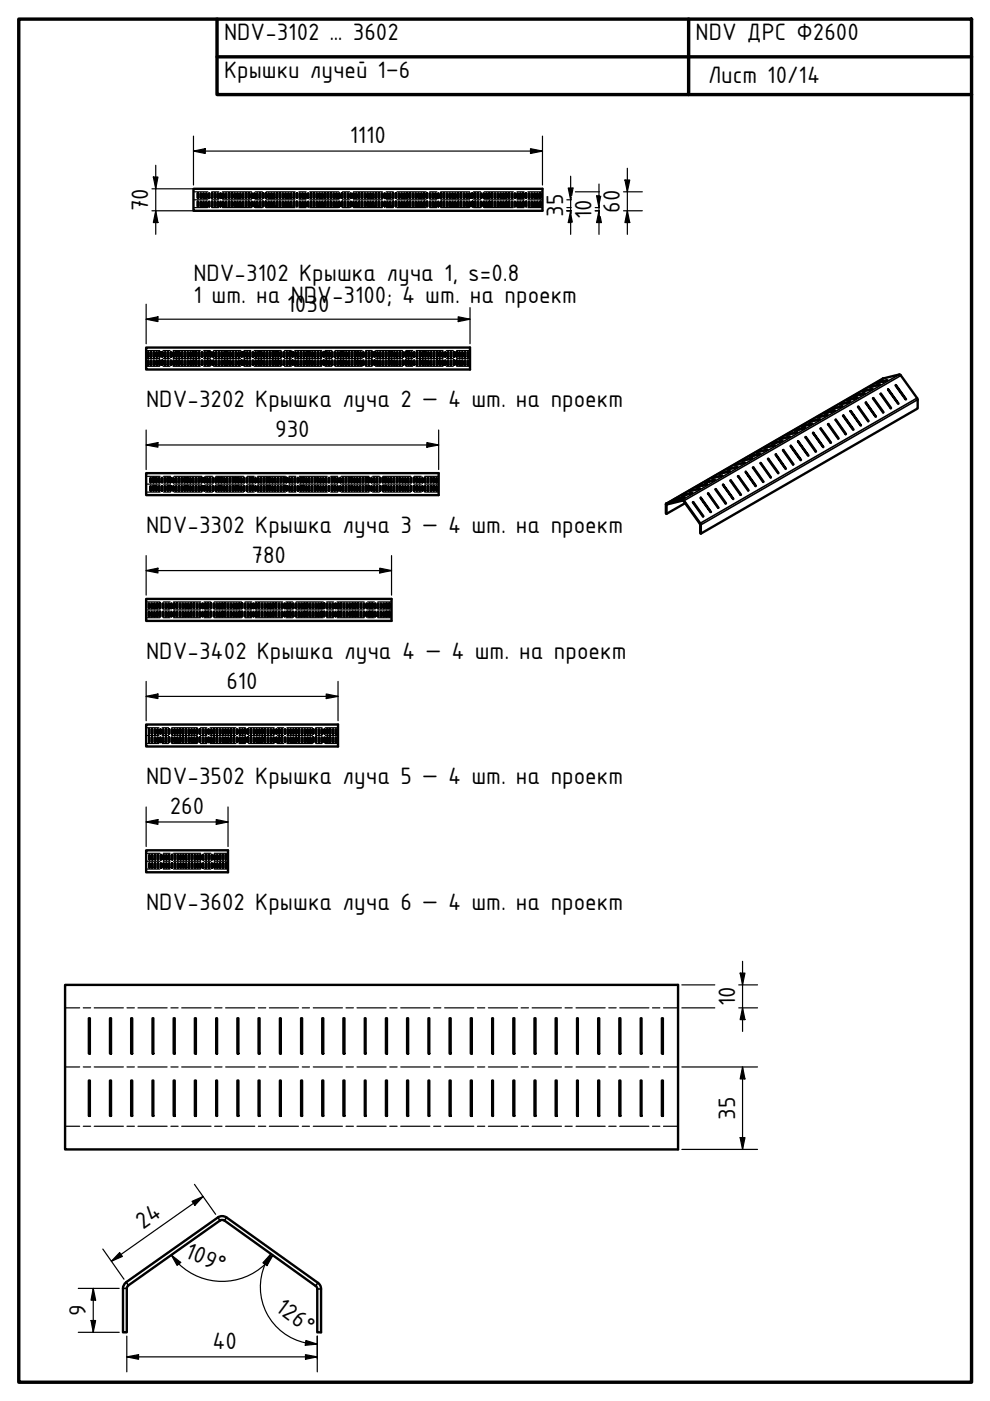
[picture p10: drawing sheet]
<svg xmlns="http://www.w3.org/2000/svg" width="210mm" height="297mm" viewBox="0 0 210 297" stroke-linecap="round" stroke-linejoin="round" font-family="sans-serif">
<!-- layer: Bend Centerline (ISO) -->
<g fill="none" stroke="#000" stroke-width=".25">
<path d="M41 42.4h3.1M41 44h3.1M41 40.7h3.1M44.9 42.4h1.5M44.9 44h1.5M44.9 40.7h1.5M47.2 42.4h6.1M47.2 44h6.1M47.2 40.7h6.1M54.1 42.4h1.5M54.1 44h1.5M54.1 40.7h1.5"/>
<path d="M56.4 42.4h6.2M56.4 44h6.2M56.4 40.7h6.2M63.4 42.4h1.5M63.4 44h1.5M63.4 40.7h1.5M65.7 42.4h6.1M65.7 44h6.1M65.7 40.7h6.1M72.6 42.4h1.5M72.6 44h1.5M72.6 40.7h1.5"/>
<path d="M74.9 42.4h6.2M74.9 44h6.2M74.9 40.7h6.2M81.9 42.4h1.5M81.9 44h1.5M81.9 40.7h1.5M84.2 42.4h6.1M84.2 44h6.1M84.2 40.7h6.1M91.1 42.4h1.5M91.1 44h1.5M91.1 40.7h1.5"/>
<path d="M93.4 42.4h6.2M93.4 44h6.2M93.4 40.7h6.2M100.4 42.4h1.5M100.4 44h1.5M100.4 40.7h1.5M102.7 42.4h6.1M102.7 44h6.1M102.7 40.7h6.1M109.6 42.4h1.5M109.6 44h1.5M109.6 40.7h1.5"/>
<path d="M111.9 42.4h3.1M111.9 44h3.1M111.9 40.7h3.1M31 76h2.9M31 77.7h2.9M31 74.3h2.9M34.6 76h1.4M34.6 77.7h1.4M34.6 74.3h1.4M36.7 76h5.8M36.7 77.7h5.8M36.7 74.3h5.8"/>
<path d="M43.2 76h1.4M43.2 77.7h1.4M43.2 74.3h1.4M45.3 76h5.7M45.3 77.7h5.7M45.3 74.3h5.7M51.7 76h1.5M51.7 77.7h1.5M51.7 74.3h1.5M53.9 76h5.7M53.9 77.7h5.7M53.9 74.3h5.7"/>
<path d="M60.3 76h1.5M60.3 77.7h1.5M60.3 74.3h1.5M62.5 76h5.7M62.5 77.7h5.7M62.5 74.3h5.7M68.9 76h1.5M68.9 77.7h1.5M68.9 74.3h1.5M71 76h5.8M71 77.7h5.8M71 74.3h5.8"/>
<path d="M77.5 76h1.4M77.5 77.7h1.4M77.5 74.3h1.4M79.6 76h5.7M79.6 77.7h5.7M79.6 74.3h5.7M86.1 76h1.4M86.1 77.7h1.4M86.1 74.3h1.4M88.2 76h5.7M88.2 77.7h5.7M88.2 74.3h5.7"/>
<path d="M94.7 76h1.4M94.7 77.7h1.4M94.7 74.3h1.4M96.8 76h2.9M96.8 77.7h2.9M96.8 74.3h2.9M31 102.6h3M31 104.3h3M31 101h3M34.7 102.6h1.5M34.7 104.3h1.5M34.7 101h1.5"/>
<path d="M36.9 102.6h5.9M36.9 104.3h5.9M36.9 101h5.9M43.6 102.6h1.4M43.6 104.3h1.4M43.6 101h1.4M45.8 102.6h5.8M45.8 104.3h5.8M45.8 101h5.8M52.4 102.6h1.5M52.4 104.3h1.5M52.4 101h1.5"/>
<path d="M54.6 102.6h5.9M54.6 104.3h5.9M54.6 101h5.9M61.3 102.6h1.4M61.3 104.3h1.4M61.3 101h1.4M63.5 102.6h5.9M63.5 104.3h5.9M63.5 101h5.9M70.1 102.6h1.5M70.1 104.3h1.5M70.1 101h1.5"/>
<path d="M72.3 102.6h5.9M72.3 104.3h5.9M72.3 101h5.9M79 102.6h1.4M79 104.3h1.4M79 101h1.4M81.2 102.6h5.9M81.2 104.3h5.9M81.2 101h5.9M87.8 102.6h1.5M87.8 104.3h1.5M87.8 101h1.5"/>
<path d="M90 102.6h3M90 104.3h3M90 101h3M31 129.3h2.9M31 131h2.9M31 127.6h2.9M34.6 129.3h1.5M34.6 131h1.5M34.6 127.6h1.5M36.8 129.3h5.7M36.8 131h5.7M36.8 127.6h5.7"/>
<path d="M43.3 129.3h1.4M43.3 131h1.4M43.3 127.6h1.4M45.4 129.3h5.8M45.4 131h5.8M45.4 127.6h5.8M51.9 129.3h1.5M51.9 131h1.5M51.9 127.6h1.5M54.1 129.3h5.8M54.1 131h5.8M54.1 127.6h5.8"/>
<path d="M60.6 129.3h1.5M60.6 131h1.5M60.6 127.6h1.5M62.8 129.3h5.7M62.8 131h5.7M62.8 127.6h5.7M69.3 129.3h1.4M69.3 131h1.4M69.3 127.6h1.4M71.5 129.3h5.7M71.5 131h5.7M71.5 127.6h5.7"/>
<path d="M77.9 129.3h1.5M77.9 131h1.5M77.9 127.6h1.5M80.1 129.3h2.9M80.1 131h2.9M80.1 127.6h2.9M31 155.9h2.7M31 157.6h2.7M31 154.3h2.7M34.4 155.9h1.3M34.4 157.6h1.3M34.4 154.3h1.3"/>
<path d="M36.4 155.9h5.4M36.4 157.6h5.4M36.4 154.3h5.4M42.5 155.9h1.4M42.5 157.6h1.4M42.5 154.3h1.4M44.5 155.9h5.5M44.5 157.6h5.5M44.5 154.3h5.5M50.7 155.9h1.3M50.7 157.6h1.3M50.7 154.3h1.3"/>
<path d="M52.7 155.9h5.4M52.7 157.6h5.4M52.7 154.3h5.4M58.8 155.9h1.4M58.8 157.6h1.4M58.8 154.3h1.4M60.8 155.9h5.5M60.8 157.6h5.5M60.8 154.3h5.5M66.9 155.9h1.4M66.9 157.6h1.4M66.9 154.3h1.4"/>
<path d="M69 155.9h2.7M69 157.6h2.7M69 154.3h2.7M31 182.6h2.9M31 184.3h2.9M31 180.9h2.9M34.6 182.6h1.5M34.6 184.3h1.5M34.6 180.9h1.5M36.8 182.6h5.7M36.8 184.3h5.7M36.8 180.9h5.7"/>
<path d="M43.3 182.6h1.4M43.3 184.3h1.4M43.3 180.9h1.4M45.4 182.6h2.9M45.4 184.3h2.9M45.4 180.9h2.9M13.8 213.7h3.1M17.7 213.7h1.5M20 213.7h6.2M26.9 213.7h1.6M29.3 213.7h6.1M36.2 213.7h1.6"/>
<path d="M38.5 213.7h6.2M45.5 213.7h1.6M47.8 213.7h6.2M54.8 213.7h1.5M57.1 213.7h6.2M64.1 213.7h1.5M66.4 213.7h6.2M73.4 213.7h1.5M75.7 213.7h6.2M82.6 213.7h1.6M85 213.7h6.1M91.9 213.7h1.6"/>
<path d="M94.3 213.7h6.2M101.2 213.7h1.6M103.5 213.7h6.2M110.5 213.7h1.6M112.8 213.7h6.2M119.8 213.7h1.5M122.1 213.7h6.2M129.1 213.7h1.5M131.4 213.7h6.2M138.3 213.7h1.6M140.7 213.7h3.1M13.8 226.2h3.1"/>
<path d="M13.8 238.8h3.1M17.7 226.2h1.5M17.7 238.8h1.5M20 226.2h6.2M20 238.8h6.2M26.9 226.2h1.6M26.9 238.8h1.6M29.3 226.2h6.1M29.3 238.8h6.1M36.2 226.2h1.6M36.2 238.8h1.6M38.5 226.2h6.2"/>
<path d="M38.5 238.8h6.2M45.5 226.2h1.6M45.5 238.8h1.6M47.8 226.2h6.2M47.8 238.8h6.2M54.8 226.2h1.5M54.8 238.8h1.5M57.1 226.2h6.2M57.1 238.8h6.2M64.1 226.2h1.5M64.1 238.8h1.5M66.4 226.2h6.2"/>
<path d="M66.4 238.8h6.2M73.4 226.2h1.5M73.4 238.8h1.5M75.7 226.2h6.2M75.7 238.8h6.2M82.6 226.2h1.6M82.6 238.8h1.6M85 226.2h6.1M85 238.8h6.1M91.9 226.2h1.6M91.9 238.8h1.6M94.3 226.2h6.2"/>
<path d="M94.3 238.8h6.2M101.2 226.2h1.6M101.2 238.8h1.6M103.5 226.2h6.2M103.5 238.8h6.2M110.5 226.2h1.6M110.5 238.8h1.6M112.8 226.2h6.2M112.8 238.8h6.2M119.8 226.2h1.5M119.8 238.8h1.5M122.1 226.2h6.2"/>
<path d="M122.1 238.8h6.2M129.1 226.2h1.5M129.1 238.8h1.5M131.4 226.2h6.2M131.4 238.8h6.2M138.3 226.2h1.6M138.3 238.8h1.6M140.7 226.2h3.1M140.7 238.8h3.1"/>
</g>
<!-- layer: Visible (ISO) -->
<g fill="none" stroke="#000" stroke-width=".51">
<path d="M41 40h74v4.7h-74zM42 42.7v1.1zM42 41v1zM42.5 42.7l.1 1.1zM42.5 41l.1 1zM43.1 42.7l.1 1.1zM43.1 41l.1 1zM43.7 42.7l.1 1.1zM43.7 41l.1 1zM44.3 42.7l.1 1.1zM44.3 41l.1 1zM45 42.7v1.1z"/>
<path d="M45 41v1zM45.6 42.7v1.1zM45.6 41v1zM46.1 42.7l.1 1.1zM46.1 41l.1 1zM46.7 42.7l.1 1.1zM46.7 41l.1 1zM47.3 42.7l.1 1.1zM47.3 41l.1 1zM47.9 42.7l.1 1.1zM47.9 41l.1 1zM48.6 42.7v1.1z"/>
<path d="M48.6 41v1zM49.1 42.7v1.1zM49.1 41v1zM49.7 42.7l.1 1.1zM49.7 41l.1 1zM50.3 42.7l.1 1.1zM50.3 41l.1 1zM50.9 42.7l.1 1.1zM50.9 41l.1 1zM51.5 42.7l.1 1.1zM51.5 41l.1 1zM52.2 42.7v1.1z"/>
<path d="M52.2 41v1zM52.7 42.7v1.1zM52.7 41v1zM53.3 42.7l.1 1.1zM53.3 41l.1 1zM53.9 42.7l.1 1.1zM53.9 41l.1 1zM54.5 42.7l.1 1.1zM54.5 41l.1 1zM55.2 42.7v1.1zM55.2 41v1zM55.8 42.7v1.1z"/>
<path d="M55.8 41v1zM56.3 42.7v1.1zM56.3 41v1zM56.9 42.7l.1 1.1zM56.9 41l.1 1zM57.5 42.7l.1 1.1zM57.5 41l.1 1zM58.1 42.7l.1 1.1zM58.1 41l.1 1zM58.8 42.7v1.1zM58.8 41v1zM59.4 42.7v1.1z"/>
<path d="M59.4 41v1zM59.9 42.7l.1 1.1zM59.9 41l.1 1zM60.5 42.7l.1 1.1zM60.5 41l.1 1zM61.1 42.7l.1 1.1zM61.1 41l.1 1zM61.7 42.7l.1 1.1zM61.7 41l.1 1zM62.4 42.7v1.1zM62.4 41v1zM62.9 42.7v1.1z"/>
<path d="M62.9 41v1zM63.5 42.7l.1 1.1zM63.5 41l.1 1zM64.1 42.7l.1 1.1zM64.1 41l.1 1zM64.7 42.7l.1 1.1zM64.7 41l.1 1zM65.3 42.7l.1 1.1zM65.3 41l.1 1zM66 42.7v1.1zM66 41v1zM66.5 42.7v1.1z"/>
<path d="M66.5 41v1zM67.1 42.7l.1 1.1zM67.1 41l.1 1zM67.7 42.7l.1 1.1zM67.7 41l.1 1zM68.3 42.7l.1 1.1zM68.3 41l.1 1zM69 42.7v1.1zM69 41v1zM69.6 42.7v1.1zM69.6 41v1zM70.1 42.7v1.1z"/>
<path d="M70.1 41v1zM70.7 42.7l.1 1.1zM70.7 41l.1 1zM71.3 42.7l.1 1.1zM71.3 41l.1 1zM71.9 42.7l.1 1.1zM71.9 41l.1 1zM72.6 42.7v1.1zM72.6 41v1zM73.2 42.7v1.1zM73.2 41v1zM73.7 42.7l.1 1.1z"/>
<path d="M73.7 41l.1 1zM74.3 42.7l.1 1.1zM74.3 41l.1 1zM74.9 42.7l.1 1.1zM74.9 41l.1 1zM75.5 42.7l.1 1.1zM75.5 41l.1 1zM76.2 42.7v1.1zM76.2 41v1zM76.8 42.7v1.1zM76.8 41v1zM77.3 42.7l.1 1.1z"/>
<path d="M77.3 41l.1 1zM77.9 42.7l.1 1.1zM77.9 41l.1 1zM78.5 42.7l.1 1.1zM78.5 41l.1 1zM79.1 42.7l.1 1.1zM79.1 41l.1 1zM79.8 42.7v1.1zM79.8 41v1zM80.3 42.7v1.1zM80.3 41v1zM80.9 42.7l.1 1.1z"/>
<path d="M80.9 41l.1 1zM81.5 42.7l.1 1.1zM81.5 41l.1 1zM82.1 42.7l.1 1.1zM82.1 41l.1 1zM82.7 42.7l.1 1.1zM82.7 41l.1 1zM83.4 42.7v1.1zM83.4 41v1zM83.9 42.7v1.1zM83.9 41v1zM84.5 42.7l.1 1.1z"/>
<path d="M84.5 41l.1 1zM85.1 42.7l.1 1.1zM85.1 41l.1 1zM85.7 42.7l.1 1.1zM85.7 41l.1 1zM86.4 42.7v1.1zM86.4 41v1zM87 42.7v1.1zM87 41v1zM87.5 42.7l.1 1.1zM87.5 41l.1 1zM88.1 42.7l.1 1.1z"/>
<path d="M88.1 41l.1 1zM88.7 42.7l.1 1.1zM88.7 41l.1 1zM89.3 42.7l.1 1.1zM89.3 41l.1 1zM90 42.7v1.1zM90 41v1zM90.6 42.7v1.1zM90.6 41v1zM91.1 42.7l.1 1.1zM91.1 41l.1 1zM91.7 42.7l.1 1.1z"/>
<path d="M91.7 41l.1 1zM92.3 42.7l.1 1.1zM92.3 41l.1 1zM92.9 42.7l.1 1.1zM92.9 41l.1 1zM93.6 42.7v1.1zM93.6 41v1zM94.1 42.7v1.1zM94.1 41v1zM94.7 42.7l.1 1.1zM94.7 41l.1 1zM95.3 42.7l.1 1.1z"/>
<path d="M95.3 41l.1 1zM95.9 42.7l.1 1.1zM95.9 41l.1 1zM96.5 42.7l.1 1.1zM96.5 41l.1 1zM97.2 42.7v1.1zM97.2 41v1zM97.7 42.7v1.1zM97.7 41v1zM98.3 42.7l.1 1.1zM98.3 41l.1 1zM98.9 42.7l.1 1.1z"/>
<path d="M98.9 41l.1 1zM99.5 42.7l.1 1.1zM99.5 41l.1 1zM100.2 42.7v1.1zM100.2 41v1zM100.8 42.7v1.1zM100.8 41v1zM101.3 42.7v1.1zM101.3 41v1zM101.9 42.7l.1 1.1zM101.9 41l.1 1zM102.5 42.7l.1 1.1z"/>
<path d="M102.5 41l.1 1zM103.1 42.7l.1 1.1zM103.1 41l.1 1zM103.8 42.7v1.1zM103.8 41v1zM104.4 42.7v1.1zM104.4 41v1zM104.9 42.7l.1 1.1zM104.9 41l.1 1zM105.5 42.7l.1 1.1zM105.5 41l.1 1zM106.1 42.7l.1 1.1z"/>
<path d="M106.1 41l.1 1zM106.7 42.7l.1 1.1zM106.7 41l.1 1zM107.4 42.7v1.1zM107.4 41v1zM107.9 42.7v1.1zM107.9 41v1zM108.5 42.7l.1 1.1zM108.5 41l.1 1zM109.1 42.7l.1 1.1zM109.1 41l.1 1zM109.7 42.7l.1 1.1z"/>
<path d="M109.7 41l.1 1zM110.3 42.7l.1 1.1zM110.3 41l.1 1zM111 42.7v1.1zM111 41v1zM111.5 42.7v1.1zM111.5 41v1zM112.1 42.7l.1 1.1zM112.1 41l.1 1zM112.7 42.7l.1 1.1zM112.7 41l.1 1zM113.3 42.7l.1 1.1z"/>
<path d="M113.3 41l.1 1zM113.9 42.7l.1 1.1zM113.9 41l.1 1zM114.6 42.7v1.1zM114.6 41v1zM31 73.7h68.7v4.6h-68.7zM31.4 76.4l.1 1zM31.4 74.6l.1 1zM32 76.4v1zM32 74.6v1zM32.6 76.4v1zM32.6 74.6v1z"/>
<path d="M33.2 76.4v1zM33.2 74.6v1zM33.8 76.4v1zM33.8 74.6v1zM34.4 76.4v1zM34.4 74.6v1zM35 76.4l.1 1zM35 74.6l.1 1zM35.6 76.4v1zM35.6 74.6v1zM36.2 76.4v1zM36.2 74.6v1z"/>
<path d="M36.8 76.4v1zM36.8 74.6v1zM37.4 76.4v1zM37.4 74.6v1zM38 76.4v1zM38 74.6v1zM38.6 76.4l.1 1zM38.6 74.6l.1 1zM39.2 76.4v1zM39.2 74.6v1zM39.8 76.4v1zM39.8 74.6v1z"/>
<path d="M40.4 76.4v1zM40.4 74.6v1zM41 76.4v1zM41 74.6v1zM41.6 76.4v1zM41.6 74.6v1zM42.2 76.4v1zM42.2 74.6v1zM42.8 76.4v1zM42.8 74.6v1zM43.4 76.4v1zM43.4 74.6v1z"/>
<path d="M44 76.4v1zM44 74.6v1zM44.6 76.4v1zM44.6 74.6v1zM45.2 76.4l.1 1zM45.2 74.6l.1 1zM45.8 76.4v1zM45.8 74.6v1zM46.4 76.4v1zM46.4 74.6v1zM47 76.4v1zM47 74.6v1z"/>
<path d="M47.6 76.4v1zM47.6 74.6v1zM48.2 76.4v1zM48.2 74.6v1zM48.8 76.4l.1 1zM48.8 74.6l.1 1zM49.4 76.4v1zM49.4 74.6v1zM50 76.4v1zM50 74.6v1zM50.6 76.4v1zM50.6 74.6v1z"/>
<path d="M51.2 76.4v1zM51.2 74.6v1zM51.8 76.4v1zM51.8 74.6v1zM52.4 76.4l.1 1zM52.4 74.6l.1 1zM53 76.4v1zM53 74.6v1zM53.6 76.4v1zM53.6 74.6v1zM54.2 76.4v1zM54.2 74.6v1z"/>
<path d="M54.8 76.4v1zM54.8 74.6v1zM55.4 76.4v1zM55.4 74.6v1zM56 76.4v1zM56 74.6v1zM56.6 76.4v1zM56.6 74.6v1zM57.2 76.4v1zM57.2 74.6v1zM57.8 76.4v1zM57.8 74.6v1z"/>
<path d="M58.4 76.4v1zM58.4 74.6v1zM59 76.4v1zM59 74.6v1zM59.6 76.4v1zM59.6 74.6v1zM60.2 76.4v1zM60.2 74.6v1zM60.8 76.4v1zM60.8 74.6v1zM61.4 76.4v1zM61.4 74.6v1z"/>
<path d="M62 76.4v1zM62 74.6v1zM62.6 76.4l.1 1zM62.6 74.6l.1 1zM63.2 76.4v1zM63.2 74.6v1zM63.8 76.4v1zM63.8 74.6v1zM64.4 76.4v1zM64.4 74.6v1zM65 76.4v1zM65 74.6v1z"/>
<path d="M65.6 76.4v1zM65.6 74.6v1zM66.2 76.4l.1 1zM66.2 74.6l.1 1zM66.8 76.4v1zM66.8 74.6v1zM67.4 76.4v1zM67.4 74.6v1zM68 76.4v1zM68 74.6v1zM68.6 76.4v1zM68.6 74.6v1z"/>
<path d="M69.2 76.4v1zM69.2 74.6v1zM69.8 76.4v1zM69.8 74.6v1zM70.4 76.4v1zM70.4 74.6v1zM71 76.4v1zM71 74.6v1zM71.6 76.4v1zM71.6 74.6v1zM72.2 76.4v1zM72.2 74.6v1z"/>
<path d="M72.8 76.4v1zM72.8 74.6v1zM73.4 76.4v1zM73.4 74.6v1zM74 76.4v1zM74 74.6v1zM74.6 76.4v1zM74.6 74.6v1zM75.2 76.4v1zM75.2 74.6v1zM75.8 76.4v1zM75.8 74.6v1z"/>
<path d="M76.4 76.4l.1 1zM76.4 74.6l.1 1zM77 76.4v1zM77 74.6v1zM77.6 76.4v1zM77.6 74.6v1zM78.2 76.4v1zM78.2 74.6v1zM78.8 76.4v1zM78.8 74.6v1zM79.4 76.4v1zM79.4 74.6v1z"/>
<path d="M80 76.4l.1 1zM80 74.6l.1 1zM80.6 76.4v1zM80.6 74.6v1zM81.2 76.4v1zM81.2 74.6v1zM81.8 76.4v1zM81.8 74.6v1zM82.4 76.4v1zM82.4 74.6v1zM83 76.4v1zM83 74.6v1z"/>
<path d="M83.6 76.4l.1 1zM83.6 74.6l.1 1zM84.2 76.4v1zM84.2 74.6v1zM84.8 76.4v1zM84.8 74.6v1zM85.4 76.4v1zM85.4 74.6v1zM86 76.4v1zM86 74.6v1zM86.6 76.4v1zM86.6 74.6v1z"/>
<path d="M87.2 76.4v1zM87.2 74.6v1zM87.8 76.4v1zM87.8 74.6v1zM88.4 76.4v1zM88.4 74.6v1zM89 76.4v1zM89 74.6v1zM89.6 76.4v1zM89.6 74.6v1zM90.2 76.4v1zM90.2 74.6v1z"/>
<path d="M90.8 76.4v1zM90.8 74.6v1zM91.4 76.4v1zM91.4 74.6v1zM92 76.4v1zM92 74.6v1zM92.6 76.4v1zM92.6 74.6v1zM93.2 76.4v1zM93.2 74.6v1zM93.8 76.4l.1 1zM93.8 74.6l.1 1z"/>
<path d="M94.4 76.4v1zM94.4 74.6v1zM95 76.4v1zM95 74.6v1zM95.6 76.4v1zM95.6 74.6v1zM96.2 76.4v1zM96.2 74.6v1zM96.8 76.4v1zM96.8 74.6v1zM97.4 76.4l.1 1zM97.4 74.6l.1 1z"/>
<path d="M98 76.4v1zM98 74.6v1zM98.6 76.4v1zM98.6 74.6v1zM99.2 76.4v1zM99.2 74.6v1zM154.2 99.5l2.1-.5-2.1 .5M155.8 98.6l2.1-.5-2.1 .5M157.4 97.6l2.2-.5-2.2 .6M158.9 96.8l2.2-.6zM159.7 99.1l2.2 3-2.2-3-.1 .1M160.6 95.8l2.1-.5-2.1 .6"/>
<path d="M161.3 98.2l2.1 3-2.2-3M162.1 94.9l2.2-.5-2.2 .5M162.9 97.3l2.2 3-2.2-3M163.7 94.1l2.2-.6zM164.5 96.3l2.1 3.1-2.2-3M165.3 93.1l2.2-.5-2.1 .5M166.1 95.4l2.1 3.1-2.2-3M166.9 92.1l2.2-.5-2.2 .6M167.7 94.5l2.1 3-2.2-2.9M168.4 91.3l2.3-.6zM169.2 93.6l2.2 3-2.2-3M170 90.4l2.3-.6z"/>
<path d="M170.9 92.7l2.1 3-2.1-3h-.1M171.7 89.4l2.2-.5-2.2 .5M172.4 91.8l2.1 3-2.1-3M173.3 88.5l2.1-.5-2.1 .5M174 90.8l2.2 3-2.2-2.9M174.8 87.6l2.2-.6zM175.6 89.9l2.2 3-2.2-3v.1M176.4 86.6l2.2-.5-2.1 .6M177.2 89l2.2 3-2.2-2.9M178.1 85.7l2.1-.5-2.1 .6M178.8 88.1l2.2 3-2.3-3M179.6 84.9l2.2-.6z"/>
<path d="M180.4 87.2l2.1 3-2.2-3M181.2 83.9l2.2-.5zM182 86.2l2.1 3.1-2.2-3M182.8 83l2.2-.5-2.2 .5M183.6 85.3l2.1 3.1-2.2-3M184.4 82.1l2.2-.6-2.2 .6M185.2 84.4l2.1 3-2.2-3M185.9 81.2l2.3-.6zM186.8 83.5l2.1 3-2.1-3-.1 .1M187.2 80.2h.1M187.2 80.2l-45.9 26.6M187.2 80.2l3.5-.8 .2 .1 3.5 4.9 .2 .3v1.9l-46 26.5v-1.8l-.1-.4-3.6-4.9-.2-.1-3.5 .9v2.1l.1 .1v-2l3.5-.9 3.6 4.9 .1 2.1h.1"/>
<path d="M188.3 82.6l2.2 3-2.2-3M189.9 81.6l2.2 3.1-2.2-3M31 100.3h62v4.7h-62zM31.9 103l.1 1zM31.9 101.3l.1 1zM32.6 103v1zM32.6 101.3v1zM33.1 103v1zM33.1 101.3v1zM33.7 103l.1 1zM33.7 101.3l.1 1zM34.3 103l.1 1z"/>
<path d="M34.3 101.3l.1 1zM34.9 103l.1 1zM34.9 101.3l.1 1zM35.6 103v1zM35.6 101.3v1zM36.2 103v1zM36.2 101.3v1zM36.7 103l.1 1zM36.7 101.3l.1 1zM37.3 103l.1 1zM37.3 101.3l.1 1zM37.9 103l.1 1z"/>
<path d="M37.9 101.3l.1 1zM38.5 103l.1 1zM38.5 101.3l.1 1zM39.2 103v1zM39.2 101.3v1zM39.8 103v1zM39.8 101.3v1zM40.3 103l.1 1zM40.3 101.3l.1 1zM40.9 103l.1 1zM40.9 101.3l.1 1zM41.5 103l.1 1z"/>
<path d="M41.5 101.3l.1 1zM42.1 103l.1 1zM42.1 101.3l.1 1zM42.8 103v1zM42.8 101.3v1zM43.3 103v1zM43.3 101.3v1zM43.9 103l.1 1zM43.9 101.3l.1 1zM44.5 103l.1 1zM44.5 101.3l.1 1zM45.1 103l.1 1z"/>
<path d="M45.1 101.3l.1 1zM45.7 103l.1 1zM45.7 101.3l.1 1zM46.4 103v1zM46.4 101.3v1zM46.9 103v1zM46.9 101.3v1zM47.5 103l.1 1zM47.5 101.3l.1 1zM48.1 103l.1 1zM48.1 101.3l.1 1zM48.7 103l.1 1z"/>
<path d="M48.7 101.3l.1 1zM49.4 103v1zM49.4 101.3v1zM50 103v1zM50 101.3v1zM50.5 103v1zM50.5 101.3v1zM51.1 103l.1 1zM51.1 101.3l.1 1zM51.7 103l.1 1zM51.7 101.3l.1 1zM52.3 103l.1 1z"/>
<path d="M52.3 101.3l.1 1zM53 103v1zM53 101.3v1zM53.6 103v1zM53.6 101.3v1zM54.1 103l.1 1zM54.1 101.3l.1 1zM54.7 103l.1 1zM54.7 101.3l.1 1zM55.3 103l.1 1zM55.3 101.3l.1 1zM55.9 103l.1 1z"/>
<path d="M55.9 101.3l.1 1zM56.6 103v1zM56.6 101.3v1zM57.1 103v1zM57.1 101.3v1zM57.7 103l.1 1zM57.7 101.3l.1 1zM58.3 103l.1 1zM58.3 101.3l.1 1zM58.9 103l.1 1zM58.9 101.3l.1 1zM59.5 103l.1 1z"/>
<path d="M59.5 101.3l.1 1zM60.2 103v1zM60.2 101.3v1zM60.7 103v1zM60.7 101.3v1zM61.3 103l.1 1zM61.3 101.3l.1 1zM61.9 103l.1 1zM61.9 101.3l.1 1zM62.5 103l.1 1zM62.5 101.3l.1 1zM63.1 103l.1 1z"/>
<path d="M63.1 101.3l.1 1zM63.8 103v1zM63.8 101.3v1zM64.3 103v1zM64.3 101.3v1zM64.9 103l.1 1zM64.9 101.3l.1 1zM65.5 103l.1 1zM65.5 101.3l.1 1zM66.1 103l.1 1zM66.1 101.3l.1 1zM66.8 103v1z"/>
<path d="M66.8 101.3v1zM67.4 103v1zM67.4 101.3v1zM67.9 103l.1 1zM67.9 101.3l.1 1zM68.5 103l.1 1zM68.5 101.3l.1 1zM69.1 103l.1 1zM69.1 101.3l.1 1zM69.7 103l.1 1zM69.7 101.3l.1 1zM70.4 103v1z"/>
<path d="M70.4 101.3v1zM71 103v1zM71 101.3v1zM71.5 103l.1 1zM71.5 101.3l.1 1zM72.1 103l.1 1zM72.1 101.3l.1 1zM72.7 103l.1 1zM72.7 101.3l.1 1zM73.3 103l.1 1zM73.3 101.3l.1 1zM74 103v1z"/>
<path d="M74 101.3v1zM74.5 103v1zM74.5 101.3v1zM75.1 103l.1 1zM75.1 101.3l.1 1zM75.7 103l.1 1zM75.7 101.3l.1 1zM76.3 103l.1 1zM76.3 101.3l.1 1zM76.9 103l.1 1zM76.9 101.3l.1 1zM77.6 103v1z"/>
<path d="M77.6 101.3v1zM78.1 103v1zM78.1 101.3v1zM78.7 103l.1 1zM78.7 101.3l.1 1zM79.3 103l.1 1zM79.3 101.3l.1 1zM79.9 103l.1 1zM79.9 101.3l.1 1zM80.6 103v1zM80.6 101.3v1zM81.2 103v1z"/>
<path d="M81.2 101.3v1zM81.7 103v1zM81.7 101.3v1zM82.3 103l.1 1zM82.3 101.3l.1 1zM82.9 103l.1 1zM82.9 101.3l.1 1zM83.5 103l.1 1zM83.5 101.3l.1 1zM84.2 103v1zM84.2 101.3v1zM84.8 103v1z"/>
<path d="M84.8 101.3v1zM85.3 103l.1 1zM85.3 101.3l.1 1zM85.9 103l.1 1zM85.9 101.3l.1 1zM86.5 103l.1 1zM86.5 101.3l.1 1zM87.1 103l.1 1zM87.1 101.3l.1 1zM87.8 103v1zM87.8 101.3v1zM88.3 103v1z"/>
<path d="M88.3 101.3v1zM88.9 103l.1 1zM88.9 101.3l.1 1zM89.5 103l.1 1zM89.5 101.3l.1 1zM90.1 103l.1 1zM90.1 101.3l.1 1zM90.7 103l.1 1zM90.7 101.3l.1 1zM91.4 103v1zM91.4 101.3v1zM91.9 103v1z"/>
<path d="M91.9 101.3v1zM92.5 103l.1 1zM92.5 101.3l.1 1zM143 106l2.2-.6zM144.6 105.1l2.2-.6zM145.3 106.7l-4 2.3M146.2 104.1l2.2-.5zM147 106.5l2.1 3-2.2-3M147.7 103.2l2.3-.6zM148.6 105.5l2.1 3.1-2.2-3M149.4 102.3l2.2-.5zM150.2 104.6l2.1 3.1-2.2-3"/>
<path d="M151 101.3l2.2-.5-2.2 .6M151.8 103.7l2.1 3-2.2-3M152.6 100.4l2.2-.5-2.2 .5M153.3 102.8l2.1 3-2.1-3M154.9 101.8l2.2 3.1-2.2-3M156.5 101l2.2 3-2.2-3M158.1 100l2.2 3-2.2-2.9M31 127h52v4.6h-52zM31.5 129.7l.1 1zM31.5 127.9l.1 1zM32.1 129.7l.1 1zM32.1 127.9l.1 1z"/>
<path d="M32.7 129.7l.1 1zM32.7 127.9l.1 1zM33.4 129.7v1zM33.4 127.9v1zM34 129.7v1zM34 127.9v1zM34.5 129.7l.1 1zM34.5 127.9l.1 1zM35.1 129.7l.1 1zM35.1 127.9l.1 1zM35.7 129.7l.1 1zM35.7 127.9l.1 1z"/>
<path d="M36.3 129.7l.1 1zM36.3 127.9l.1 1zM37 129.7v1zM37 127.9v1zM37.5 129.7v1zM37.5 127.9v1zM38.1 129.7l.1 1zM38.1 127.9l.1 1zM38.7 129.7l.1 1zM38.7 127.9l.1 1zM39.3 129.7l.1 1zM39.3 127.9l.1 1z"/>
<path d="M39.9 129.7l.1 1zM39.9 127.9l.1 1zM40.6 129.7v1zM40.6 127.9v1zM41.1 129.7v1zM41.1 127.9v1zM41.7 129.7l.1 1zM41.7 127.9l.1 1zM42.3 129.7l.1 1zM42.3 127.9l.1 1zM42.9 129.7l.1 1zM42.9 127.9l.1 1z"/>
<path d="M43.6 129.7v1zM43.6 127.9v1zM44.2 129.7v1zM44.2 127.9v1zM44.7 129.7v1zM44.7 127.9v1zM45.3 129.7l.1 1zM45.3 127.9l.1 1zM45.9 129.7l.1 1zM45.9 127.9l.1 1zM46.5 129.7l.1 1zM46.5 127.9l.1 1z"/>
<path d="M47.2 129.7v1zM47.2 127.9v1zM47.8 129.7v1zM47.8 127.9v1zM48.3 129.7l.1 1zM48.3 127.9l.1 1zM48.9 129.7l.1 1zM48.9 127.9l.1 1zM49.5 129.7l.1 1zM49.5 127.9l.1 1zM50.1 129.7l.1 1zM50.1 127.9l.1 1z"/>
<path d="M50.8 129.7v1zM50.8 127.9v1zM51.4 129.7v1zM51.4 127.9v1zM51.9 129.7l.1 1zM51.9 127.9l.1 1zM52.5 129.7l.1 1zM52.5 127.9l.1 1zM53.1 129.7l.1 1zM53.1 127.9l.1 1zM53.7 129.7l.1 1zM53.7 127.9l.1 1z"/>
<path d="M54.4 129.7v1zM54.4 127.9v1zM54.9 129.7v1zM54.9 127.9v1zM55.5 129.7l.1 1zM55.5 127.9l.1 1zM56.1 129.7l.1 1zM56.1 127.9l.1 1zM56.7 129.7l.1 1zM56.7 127.9l.1 1zM57.3 129.7l.1 1zM57.3 127.9l.1 1z"/>
<path d="M58 129.7v1zM58 127.9v1zM58.5 129.7v1zM58.5 127.9v1zM59.1 129.7l.1 1zM59.1 127.9l.1 1zM59.7 129.7l.1 1zM59.7 127.9l.1 1zM60.3 129.7l.1 1zM60.3 127.9l.1 1zM61 129.7v1zM61 127.9v1z"/>
<path d="M61.6 129.7v1zM61.6 127.9v1zM62.1 129.7l.1 1zM62.1 127.9l.1 1zM62.7 129.7l.1 1zM62.7 127.9l.1 1zM63.3 129.7l.1 1zM63.3 127.9l.1 1zM63.9 129.7l.1 1zM63.9 127.9l.1 1zM64.6 129.7v1zM64.6 127.9v1z"/>
<path d="M65.2 129.7v1zM65.2 127.9v1zM65.7 129.7l.1 1zM65.7 127.9l.1 1zM66.3 129.7l.1 1zM66.3 127.9l.1 1zM66.9 129.7l.1 1zM66.9 127.9l.1 1zM67.5 129.7l.1 1zM67.5 127.9l.1 1zM68.2 129.7v1zM68.2 127.9v1z"/>
<path d="M68.7 129.7v1zM68.7 127.9v1zM69.3 129.7l.1 1zM69.3 127.9l.1 1zM69.9 129.7l.1 1zM69.9 127.9l.1 1zM70.5 129.7l.1 1zM70.5 127.9l.1 1zM71.1 129.7l.1 1zM71.1 127.9l.1 1zM71.8 129.7v1zM71.8 127.9v1z"/>
<path d="M72.3 129.7v1zM72.3 127.9v1zM72.9 129.7l.1 1zM72.9 127.9l.1 1zM73.5 129.7l.1 1zM73.5 127.9l.1 1zM74.1 129.7l.1 1zM74.1 127.9l.1 1zM74.8 129.7v1zM74.8 127.9v1zM75.4 129.7v1zM75.4 127.9v1z"/>
<path d="M75.9 129.7v1zM75.9 127.9v1zM76.5 129.7l.1 1zM76.5 127.9l.1 1zM77.1 129.7l.1 1zM77.1 127.9l.1 1zM77.7 129.7l.1 1zM77.7 127.9l.1 1zM78.4 129.7v1zM78.4 127.9v1zM79 129.7v1zM79 127.9v1z"/>
<path d="M79.5 129.7l.1 1zM79.5 127.9l.1 1zM80.1 129.7l.1 1zM80.1 127.9l.1 1zM80.7 129.7l.1 1zM80.7 127.9l.1 1zM81.3 129.7l.1 1zM81.3 127.9l.1 1zM82 129.7v1zM82 127.9v1zM82.5 129.7v1zM82.5 127.9v1z"/>
<path d="M31 153.6h40.7v4.7h-40.7zM31.6 156.3v1zM31.6 154.6v1zM32.2 156.3v1zM32.2 154.6v1zM32.8 156.3l.1 1zM32.8 154.6l.1 1zM33.4 156.3v1zM33.4 154.6v1zM34 156.3v1zM34 154.6v1zM34.6 156.3v1z"/>
<path d="M34.6 154.6v1zM35.2 156.3v1zM35.2 154.6v1zM35.8 156.3v1zM35.8 154.6v1zM36.4 156.3v1zM36.4 154.6v1zM37 156.3v1zM37 154.6v1zM37.6 156.3v1zM37.6 154.6v1zM38.2 156.3v1z"/>
<path d="M38.2 154.6v1zM38.8 156.3v1zM38.8 154.6v1zM39.4 156.3v1zM39.4 154.6v1zM40 156.3v1zM40 154.6v1zM40.6 156.3v1zM40.6 154.6v1zM41.2 156.3v1zM41.2 154.6v1zM41.8 156.3v1z"/>
<path d="M41.8 154.6v1zM42.4 156.3v1zM42.4 154.6v1zM43 156.3l.1 1zM43 154.6l.1 1zM43.6 156.3v1zM43.6 154.6v1zM44.2 156.3v1zM44.2 154.6v1zM44.8 156.3v1zM44.8 154.6v1zM45.4 156.3v1z"/>
<path d="M45.4 154.6v1zM46 156.3v1zM46 154.6v1zM46.6 156.3l.1 1zM46.6 154.6l.1 1zM47.2 156.3v1zM47.2 154.6v1zM47.8 156.3v1zM47.8 154.6v1zM48.4 156.3v1zM48.4 154.6v1zM49 156.3v1z"/>
<path d="M49 154.6v1zM49.6 156.3v1zM49.6 154.6v1zM50.2 156.3v1zM50.2 154.6v1zM50.8 156.3v1zM50.8 154.6v1zM51.4 156.3v1zM51.4 154.6v1zM52 156.3v1zM52 154.6v1zM52.6 156.3v1z"/>
<path d="M52.6 154.6v1zM53.2 156.3v1zM53.2 154.6v1zM53.8 156.3v1zM53.8 154.6v1zM54.4 156.3v1zM54.4 154.6v1zM55 156.3v1zM55 154.6v1zM55.6 156.3v1zM55.6 154.6v1zM56.2 156.3v1z"/>
<path d="M56.2 154.6v1zM56.8 156.3l.1 1zM56.8 154.6l.1 1zM57.4 156.3v1zM57.4 154.6v1zM58 156.3v1zM58 154.6v1zM58.6 156.3v1zM58.6 154.6v1zM59.2 156.3v1zM59.2 154.6v1zM59.8 156.3v1z"/>
<path d="M59.8 154.6v1zM60.4 156.3l.1 1zM60.4 154.6l.1 1zM61 156.3v1zM61 154.6v1zM61.6 156.3v1zM61.6 154.6v1zM62.2 156.3v1zM62.2 154.6v1zM62.8 156.3v1zM62.8 154.6v1zM63.4 156.3v1z"/>
<path d="M63.4 154.6v1zM64 156.3l.1 1zM64 154.6l.1 1zM64.6 156.3v1zM64.6 154.6v1zM65.2 156.3v1zM65.2 154.6v1zM65.8 156.3v1zM65.8 154.6v1zM66.4 156.3v1zM66.4 154.6v1zM67 156.3v1z"/>
<path d="M67 154.6v1zM67.6 156.3v1zM67.6 154.6v1zM68.2 156.3v1zM68.2 154.6v1zM68.8 156.3v1zM68.8 154.6v1zM69.4 156.3v1zM69.4 154.6v1zM70 156.3v1zM70 154.6v1zM70.6 156.3l.1 1z"/>
<path d="M70.6 154.6l.1 1zM71.2 156.3v1zM71.2 154.6v1zM31 180.3h17.3v4.6h-17.3zM31.7 183v1zM31.7 181.2v1zM32.3 183v1zM32.3 181.2v1zM32.9 183v1zM32.9 181.2v1zM33.5 183v1zM33.5 181.2v1z"/>
<path d="M34.1 183v1zM34.1 181.2v1zM34.7 183v1zM34.7 181.2v1zM35.3 183v1zM35.3 181.2v1zM35.9 183v1zM35.9 181.2v1zM36.5 183v1zM36.5 181.2v1zM37.1 183v1zM37.1 181.2v1z"/>
<path d="M37.7 183v1zM37.7 181.2v1zM38.3 183v1zM38.3 181.2v1zM38.9 183v1zM38.9 181.2v1zM39.5 183v1zM39.5 181.2v1zM40.1 183v1zM40.1 181.2v1zM40.7 183v1zM40.7 181.2v1z"/>
<path d="M41.3 183v1zM41.3 181.2v1zM41.9 183v1zM41.9 181.2v1zM42.5 183v1zM42.5 181.2v1zM43.1 183v1zM43.1 181.2v1zM43.7 183v1zM43.7 181.2v1zM44.3 183v1zM44.3 181.2v1z"/>
<path d="M44.9 183v1zM44.9 181.2v1zM45.5 183v1zM45.5 181.2v1zM46.1 183v1zM46.1 181.2v1zM46.7 183v1zM46.7 181.2v1zM47.3 183v1zM47.3 181.2v1zM47.9 183v1zM47.9 181.2v1z"/>
<path d="M13.8 208.8h130v34.9h-130zM18.8 215.9h.2v7.5h-.2zM23.3 215.9h.2v7.5h-.2zM27.8 215.9h.2v7.5h-.2zM32.3 215.9h.2v7.5h-.2zM36.8 215.9h.2v7.5h-.2zM41.3 215.9h.2v7.5h-.2zM45.8 215.9h.2v7.5h-.2zM50.3 215.9h.2v7.5h-.2zM54.8 215.9h.2v7.5h-.2zM59.4 215.9h.1v7.5h-.1zM63.8 215.9h.3v7.5h-.3z"/>
<path d="M68.3 215.9h.2v7.5h-.2zM72.8 215.9h.2v7.5h-.2zM77.3 215.9h.2v7.5h-.2zM81.8 215.9h.2v7.5h-.2zM86.3 215.9h.2v7.5h-.2zM90.8 215.9h.2v7.5h-.2zM95.3 215.9h.2v7.5h-.2zM99.8 215.9h.2v7.5h-.2zM104.4 215.9h.1v7.5h-.1zM108.8 215.9h.3v7.5h-.3zM113.3 215.9h.2v7.5h-.2zM117.8 215.9h.2v7.5h-.2z"/>
<path d="M122.3 215.9h.2v7.5h-.2zM126.8 215.9h.2v7.5h-.2zM131.3 215.9h.2v7.5h-.2zM135.8 215.9h.2v7.5h-.2zM140.3 215.9h.2v7.5h-.2zM18.8 229.1h.2v7.5h-.2zM23.3 229.1h.2v7.5h-.2zM27.8 229.1h.2v7.5h-.2zM32.3 229.1h.2v7.5h-.2zM36.8 229.1h.2v7.5h-.2zM41.3 229.1h.2v7.5h-.2zM45.8 229.1h.2v7.5h-.2z"/>
<path d="M50.3 229.1h.2v7.5h-.2zM54.8 229.1h.2v7.5h-.2zM59.4 229.1h.1v7.5h-.1zM63.8 229.1h.3v7.5h-.3zM68.3 229.1h.2v7.5h-.2zM72.8 229.1h.2v7.5h-.2zM77.3 229.1h.2v7.5h-.2zM81.8 229.1h.2v7.5h-.2zM86.3 229.1h.2v7.5h-.2zM90.8 229.1h.2v7.5h-.2zM95.3 229.1h.2v7.5h-.2zM99.8 229.1h.2v7.5h-.2z"/>
<path d="M104.4 229.1h.1v7.5h-.1zM108.8 229.1h.3v7.5h-.3zM113.3 229.1h.2v7.5h-.2zM117.8 229.1h.2v7.5h-.2zM122.3 229.1h.2v7.5h-.2zM126.8 229.1h.2v7.5h-.2zM131.3 229.1h.2v7.5h-.2zM135.8 229.1h.2v7.5h-.2zM140.3 229.1h.2v7.5h-.2zM47.6 258.8l-.5-.2-.5 .2-19.4 13.7M47.6 258.8l19.3 13.9M26.1 273.2v9.3h.8v-9.3"/>
<path d="M27.2 272.5l-.3 .7M66.9 272.6l.4 .7M67.3 273.3v9.2h.8v-9.2M67.4 272l-19.4-13.9a1.57 1.57 0 0 0-1.8 0l-19.5 13.8a1.59 1.59 0 0 0-.6 1.3M67.4 272a1.59 1.59 0 0 1 .7 1.3"/>
</g>
<!-- layer: Visible Narrow (ISO) -->
<path d="M190.7 79.4l-46 26.5 .1 .2M191 79.6l-46.1 26.6M187.2 80.2l-45.9 26.6 .1 .2M194.4 84.4l-46 26.6M194.6 84.7l-46 26.6-.1-.1M141.6 106.9l-.4 .1M46.2 258.1l.5 .7M48 258.1l-.4 .7M26.1 273.2h.8M26.8 271.9l.4 .6M67.3 273.3h.8M67.4 272l-.5 .7" fill="none" stroke="#000" stroke-width=".34"/>
<!-- layer: Border (ISO) -->
<path d="M4 4h202v289.1h-202zM46 4v16.1h160M46 12.1h160M146 4v16.1" fill="none" stroke="#000" stroke-width=".72"/>
<!-- layer: Dimension (ISO) -->
<g fill="none" stroke="#000" stroke-width=".25">
<path d="M32.5 37.5h1l-.5 2.5zM33 35v14.7M41 32l2.5-.5v1zM41 32h74M41 28.9v10.3M112.5 31.5l2.5 .5-2.5 .5zM115 28.9v10.3M121 37.4v5M127 39v10.7M132.5 38.2h1l-.5 2.5zM133 35.7v14M32.2 44.7h82"/>
<path d="M32.2 40h82M33 44.7l.5 2.5h-1zM120.2 44.7h.9M120.2 42.4h.9M120.2 44h.9M121 42.4l.1 2.8M121.1 47.2h-.6l.5-2.5v5M121.1 41.9l-.1 .5M121.2 41.5l.3-1.6h-1l.5 2.5M122 40.7h5.1M126.2 44.7h.9M126.2 44h.9"/>
<path d="M127.1 45.2l-.1-.5-.5 2.5h1l-.2-1.3M127.1 41.5h-.6l.5 2.5 .1-.5M132.2 44.7h4M132.2 40.7h4M133 44.7l.5 2.5h-1zM31 67.7l2.5-.5v1zM31 67.7h68.7M31 64.5v8.4M97.2 67.2l2.5 .5-2.5 .5zM99.7 65.2v7.7M31 94.3l2.5-.5v1zM31 91.2v8.4"/>
<path d="M31 94.3h62M90.5 93.8l2.5 .5-2.5 .5zM93 91.2v8.4M31 117.8v8.4M83 117.8v8.4M31 121l2.5-.5v1zM31 121h52M80.5 120.5l2.5 .5-2.5 .5zM31 147.6l2.5-.5v1zM31 144.5v8.3M31 147.6h40.7M69.2 147.1l2.5 .5-2.5 .5z"/>
<path d="M71.7 144.5v8.3M31 174.3l2.5-.5v1zM31 171.1v8.4M31 174.3h17.3M45.8 173.8l2.5 .5-2.5 .5zM48.3 171.1v8.4M144.6 208.8h7M144.6 213.7h7M156.6 208.8h4M156.6 213.7h4M156.9 206.3h1l-.5 2.5zM157.4 213.7l.5 2.5h-1z"/>
<path d="M157.4 203.8v14.9M144.6 226.2h16M157.4 226.2l.5 2.6h-1zM157.4 226.2v17.5M40.7 254.7l2.4-1-1.8 1.9zM41.2 251.1l4.5 6.4M43.1 253.7l-19.5 13.7M144.6 243.7h16M156.9 241.2h1l-.5 2.5zM16.6 273.2h8.7M19.3 280h1l-.5 2.5zM19.8 273.2l.5 2.5h-1z"/>
<path d="M19.8 273.2v9.3M21.8 264.8l4.5 6.4M25.4 265.6l.6 .8-2.4 1zM36.3 266.1l2 1.6-.8 .6zM36.3 266.1l1.6 1.9M37.9 268a13.2 13.2 0 0 0 18.3 0M55.8 267.7l2.1-1.6-1.3 2.2zM56.2 268a12.1 12.1 0 0 0 8.6 16.7M57.4 265.8l-.8 2.5-.8-.6zM57.4 265.8l-1.2 2.2M57.9 266.1l-1.7 1.9M16.6 282.5h8.7"/>
<path d="M26.9 287.7l2.5-.5v1zM26.9 287.7h40.4M26.9 283.3v7.6M64.8 287.2l2.5 .5-2.5 .5zM64.8 284.7l2.5 .3M64.9 284.2l2.4 .8-2.6 .2zM67.3 283.3v7.6"/>
</g>
<g fill="#000">
<path d="M32.5 37.5h1l-.5 2.5zM41 32l2.5-.5v1zM112.5 31.5l2.5 .5-2.5 .5zM120.5 39.9h1l-.5 2.5zM132.5 38.2h1l-.5 2.5zM33 44.7l.5 2.5h-1zM121 44.7l.5 2.5h-1zM126.5 41.5h1l-.5 2.5zM127 44.7l.5 2.5h-1zM133 44.7l.5 2.5h-1zM31 67.7l2.5-.5v1zM97.2 67.2l2.5 .5-2.5 .5z"/>
<path d="M31 94.3l2.5-.5v1zM90.5 93.8l2.5 .5-2.5 .5zM31 121l2.5-.5v1zM80.5 120.5l2.5 .5-2.5 .5zM31 147.6l2.5-.5v1zM69.2 147.1l2.5 .5-2.5 .5zM31 174.3l2.5-.5v1zM45.8 173.8l2.5 .5-2.5 .5zM156.9 206.3h1l-.5 2.5zM157.4 213.7l.5 2.5h-1zM157.4 226.2l.5 2.6h-1zM40.7 254.7l2.4-1-1.8 1.9z"/>
<path d="M156.9 241.2h1l-.5 2.5zM19.3 280h1l-.5 2.5zM19.8 273.2l.5 2.5h-1zM25.4 265.6l.6 .8-2.4 1zM36.3 266.1l2 1.6-.8 .6zM55.8 267.7l2.1-1.6-1.3 2.2zM57.4 265.8l-.8 2.5-.8-.6zM26.9 287.7l2.5-.5v1zM64.9 284.2l2.4 .8-2.6 .2zM64.8 287.2l2.5 .5-2.5 .5z"/>
</g>
<g font-size="5.4">
<text x="47.5" y="8.5">NDV-3102 … 3602</text>
<text x="147.5" y="8.5">NDV ДРС Ф2600</text>
<text x="47.5" y="16.5">Крышки лучей 1–6</text>
<text x="150.1" y="17.6">Лист 10/14</text>
<text x="74.2" y="30.4">1110</text>
<text x="31.4" y="44.8" transform="rotate(-90 31.4 44.8)">70</text>
<text x="119.4" y="46" transform="rotate(-90 119.4 46)">35</text>
<text x="125.4" y="46.5" transform="rotate(-90 125.4 46.5)">10</text>
<text x="131.4" y="45.2" transform="rotate(-90 131.4 45.2)">60</text>
<text x="41" y="59.7">NDV-3102 Крышка луча 1, s=0.8</text>
<text x="41" y="64.2">1 шт. на NDV-3100; 4 шт. на проект</text>
<text x="60.8" y="66.1">1030</text>
<text x="31" y="86.3">NDV-3202 Крышка луча 2 — 4 шт. на проект</text>
<text x="58.3" y="92.7">930</text>
<text x="31" y="113">NDV-3302 Крышка луча 3 — 4 шт. на проект</text>
<text x="53.3" y="119.4">780</text>
<text x="31" y="139.6">NDV-3402 Крышка луча 4 — 4 шт. на проект</text>
<text x="48" y="146">610</text>
<text x="31" y="166.3">NDV-3502 Крышка луча 5 — 4 шт. на проект</text>
<text x="36" y="172.7">260</text>
<text x="31" y="192.9">NDV-3602 Крышка луча 6 — 4 шт. на проект</text>
<text x="155.9" y="213.4" transform="rotate(-90 155.9 213.4)">10</text>
<text x="155.9" y="237.4" transform="rotate(-90 155.9 237.4)">35</text>
<text x="30.3" y="260.8" transform="rotate(-35 30.3 260.8)">24</text>
<text x="39" y="266.5" transform="rotate(23 39 266.5)">109°</text>
<text x="18.2" y="279" transform="rotate(-90 18.2 279)">9</text>
<text x="58.2" y="277.7" transform="rotate(37 58.2 277.7)">126°</text>
<text x="45" y="286.1">40</text>
</g>
</svg>
